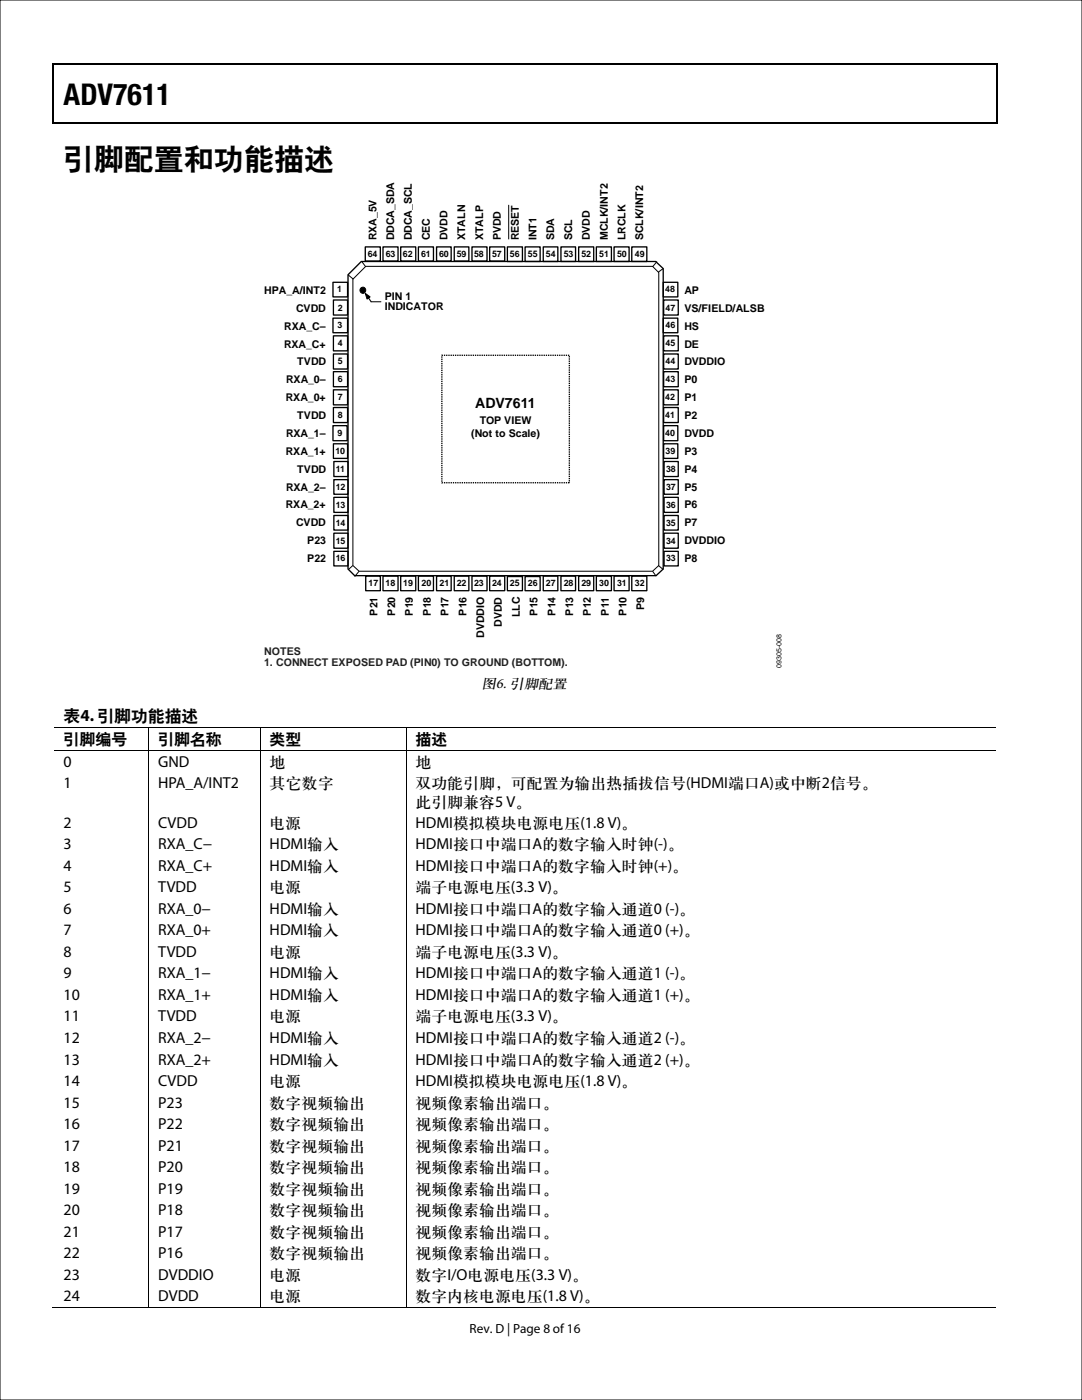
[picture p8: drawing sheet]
<svg xmlns="http://www.w3.org/2000/svg" width="216mm" height="279mm" viewBox="0 0 216 279" stroke-linecap="round" stroke-linejoin="round" font-family="sans-serif">
<g fill="none" stroke="#000" stroke-width=".2">
<path d="M0 0h215.9v279.4h-215.9zM69.4 54.8l1.1 .9M70.4 55.7l2.6-2.5h57.2l1.3 1.2v58.5l-1.3 1.1h-58.5l-1.3-1.1zM72.2 52.2l.8 1M72.9 58.5l1 .8-.7 .4zM73.3 59.2l.7 1M101.5 40.9v6.9M131.1 52.2l-.9 1M132.3 53.6l-.9 .7M74.1 60.2h1.9M70.4 112.9l-.9 .7M71.7 114l-.9 1.1"/>
<path d="M130.2 114l.7 1M131.4 112.9l.9 .7M10.8 145.3h14.5M10.8 149.8h18.8M25.5 145.3h22.1M29.7 145.4v4.3M29.7 149.9v111M29.7 149.8h22.1M47.8 145.3h33.1M51.9 145.4v4.3M51.9 149.9v111M52 149.8h146.8"/>
<path d="M81 145.4v4.3M81 149.9v111M81.1 145.3h117.7M10.5 261h14.8M25.5 261h22.1M47.8 261h33.1M81.1 261h117.7"/>
<circle cx="72.4" cy="57.9" r=".59"/>
</g>
<g fill="#000">
<path d="M10.5 12.7h.3v1h-.3zM10.5 12.7h.3v.3h-.3zM133.3 12.7h.3v.3h-.3zM198.8 12.7h.2v1h-.2zM198.8 12.7h.2v.3h-.2zM10.5 24.4h.3v.3h-.3zM133.1 24.4h.2v.3h-.2zM198.8 24.4h.2v.3h-.2zM73.3 59.2l.7 1zM72.9 58.5l1 .8-.7 .4zM25.3 145.2h.2v.2h-.2zM29.6 149.7h.1v.2h-.1z"/>
<path d="M47.6 145.2h.2v.2h-.2zM51.8 149.7h.2v.2h-.2zM80.9 145.2h.2v.2h-.2zM80.9 149.7h.2v.2h-.2zM25.3 260.9h.2v.2h-.2zM47.6 260.9h.2v.2h-.2zM80.9 260.9h.2v.2h-.2z"/>
<circle cx="72.4" cy="57.9" r=".59"/>
</g>
<path d="M10.7 13.7v10.7M10.8 12.8h122.5M133.6 12.8h65.2M198.9 13.7v10.7M10.8 24.5h188" fill="none" stroke="#000" stroke-width=".25"/>
<g fill="none" stroke="#000" stroke-width=".26">
<path d="M66.4 56.3h3v3h-3zM66.5 59.9h2.9v3h-2.9zM69.4 54.8l2.7-2.6h58.7l1.5 1.4v60l-1.4 1.3h-60.1l-1.4-1.3zM72.9 49.3h3v2.8h-3zM76.4 49.3h3v2.8h-3zM80 49.3h3v2.8h-3zM83.5 49.3h3v2.8h-3zM87.1 49.3h2.9v2.8h-2.9zM90.6 49.3h3v2.8h-3zM94.2 49.3h3v2.8h-3zM97.7 49.3h3v2.8h-3zM101.2 49.3h3v2.9h-3z"/>
<path d="M104.8 49.3h3v2.9h-3zM108.4 49.3h2.9v2.9h-2.9zM111.9 49.3h2.9v2.9h-2.9zM115.5 49.3h3v2.9h-3zM119 49.3h3v2.9h-3zM122.5 49.3h3v2.9h-3zM126.1 49.3h3v2.9h-3zM132.3 56.3h2.9v3h-2.9zM132.4 59.9h2.9v3h-2.9zM66.4 63.5h3v2.9h-3zM66.5 67h2.9v3h-2.9zM66.5 77.8h2.9v3h-2.9z"/>
<path d="M66.5 74.2h2.9v3h-2.9zM66.5 70.6h2.9v3h-2.9zM132.3 63.5h2.9v2.9h-2.9zM132.4 67h2.9v3h-2.9zM132.4 77.8h2.9v3h-2.9zM132.4 74.2h2.9v3h-2.9zM132.4 70.6h2.9v3h-2.9zM66.4 84.9h2.9v3.1h-2.9zM66.5 81.3h2.9v3h-2.9zM66.5 88.6h2.9v2.9h-2.9zM66.6 95.7h2.8v2.9h-2.8zM66.6 99.3h2.8v3h-2.8z"/>
<path d="M66.6 92.1h2.8v3h-2.8zM132.4 81.3h2.9v3h-2.9zM132.4 84.9h2.8v3.1h-2.8zM132.4 88.6h2.8v2.9h-2.8zM132.5 95.7h2.8v2.9h-2.8zM132.5 99.3h2.8v3h-2.8zM132.5 92.1h2.8v3h-2.8zM66.6 102.9h2.8v2.9h-2.8zM66.6 106.4h2.8v3h-2.8zM66.6 110h2.8v2.9h-2.8zM73 115h2.9v2.9h-2.9zM76.4 115h3v2.9h-3z"/>
<path d="M80 115h3v2.9h-3zM83.5 115h3v2.9h-3zM87.1 115h2.9v2.9h-2.9zM90.6 115h3v2.9h-3zM94.2 115h3v2.9h-3zM97.7 115h3v2.9h-3zM101.2 115.1h3v2.8h-3zM104.8 115.1h3v2.8h-3zM108.4 115h2.9v2.9h-2.9zM111.9 115h2.9v2.9h-2.9zM115.5 115h3v2.9h-3zM119 115h3v2.9h-3z"/>
<path d="M122.5 115h3v2.9h-3zM126.1 115h3v2.9h-3zM132.5 102.9h2.8v2.9h-2.8zM132.5 106.4h2.8v3h-2.8zM132.5 110h2.8v2.9h-2.8z"/>
</g>
<path d="M88.2 70.9h25.4v25.4h-25.4z" fill="none" stroke="#000" stroke-width=".26" stroke-dasharray=".3 .2" stroke-linecap="butt"/>
<g font-size="6">
<text x="12.7" y="21">ADV7611</text>
<text x="12.7" y="33.6">引脚配置和功能描述</text>
</g>
<text font-size="3.4" x="12.7" y="144">表4. 引脚功能描述</text>
<g font-size="3.2">
<text x="12.7" y="148.5">引脚编号</text>
<text x="31.6" y="148.5">引脚名称</text>
<text x="53.8" y="148.5">类型</text>
<text x="82.9" y="148.5">描述</text>
<text x="12.7" y="153">0</text>
<text x="31.6" y="153">GND</text>
<text x="53.8" y="153">地</text>
<text x="82.9" y="153">地</text>
<text x="12.7" y="157.3">1</text>
<text x="31.6" y="157.3">HPA_A/INT2</text>
<text x="53.8" y="157.3">其它数字</text>
<text x="82.9" y="157.3">双功能引脚，可配置为输出热插拔信号(HDMI端口A)或中断2信号。</text>
<text x="82.9" y="161.1">此引脚兼容5 V。</text>
<text x="12.7" y="165.2">2</text>
<text x="31.6" y="165.2">CVDD</text>
<text x="53.8" y="165.2">电源</text>
<text x="82.9" y="165.2">HDMI模拟模块电源电压(1.8 V)。</text>
<text x="12.7" y="169.5">3</text>
<text x="12.7" y="173.8">4</text>
<text x="31.6" y="169.5">RXA_C−</text>
<text x="31.6" y="173.8">RXA_C+</text>
<text x="53.8" y="173.8">HDMI输入</text>
<text x="53.8" y="169.5">HDMI输入</text>
<text x="82.9" y="173.8">HDMI接口中端口A的数字输入时钟(+)。</text>
<text x="82.9" y="169.5">HDMI接口中端口A的数字输入时钟(-)。</text>
<text x="12.7" y="178.1">5</text>
<text x="31.6" y="178.1">TVDD</text>
<text x="53.8" y="178.1">电源</text>
<text x="82.9" y="178.1">端子电源电压(3.3 V)。</text>
<text x="12.7" y="182.4">6</text>
<text x="31.6" y="182.4">RXA_0−</text>
<text x="53.8" y="182.4">HDMI输入</text>
<text x="82.9" y="182.4">HDMI接口中端口A的数字输入通道0 (-)。</text>
<text x="12.7" y="186.7">7</text>
<text x="12.7" y="191">8</text>
<text x="31.6" y="186.7">RXA_0+</text>
<text x="31.6" y="191">TVDD</text>
<text x="53.8" y="186.7">HDMI输入</text>
<text x="53.8" y="191">电源</text>
<text x="82.9" y="186.7">HDMI接口中端口A的数字输入通道0 (+)。</text>
<text x="82.9" y="191">端子电源电压(3.3 V)。</text>
<text x="12.7" y="195.3">9</text>
<text x="31.6" y="195.3">RXA_1−</text>
<text x="53.8" y="195.3">HDMI输入</text>
<text x="82.9" y="195.3">HDMI接口中端口A的数字输入通道1 (-)。</text>
<text x="12.7" y="199.6">10</text>
<text x="12.7" y="203.9">11</text>
<text x="31.6" y="199.6">RXA_1+</text>
<text x="31.6" y="203.9">TVDD</text>
<text x="53.8" y="199.6">HDMI输入</text>
<text x="53.8" y="203.9">电源</text>
<text x="82.9" y="199.6">HDMI接口中端口A的数字输入通道1 (+)。</text>
<text x="82.9" y="203.9">端子电源电压(3.3 V)。</text>
<text x="12.7" y="208.2">12</text>
<text x="31.6" y="208.2">RXA_2−</text>
<text x="53.8" y="208.2">HDMI输入</text>
<text x="82.9" y="208.2">HDMI接口中端口A的数字输入通道2 (-)。</text>
<text x="12.7" y="212.4">13</text>
<text x="31.6" y="212.4">RXA_2+</text>
<text x="53.8" y="212.4">HDMI输入</text>
<text x="82.9" y="212.4">HDMI接口中端口A的数字输入通道2 (+)。</text>
<text x="12.7" y="216.7">14</text>
<text x="12.7" y="221">15</text>
<text x="31.6" y="216.7">CVDD</text>
<text x="31.6" y="221">P23</text>
<text x="53.8" y="216.7">电源</text>
<text x="53.8" y="221">数字视频输出</text>
<text x="82.9" y="216.7">HDMI模拟模块电源电压(1.8 V)。</text>
<text x="82.9" y="221">视频像素输出端口。</text>
<text x="12.7" y="225.3">16</text>
<text x="31.6" y="225.3">P22</text>
<text x="53.8" y="225.3">数字视频输出</text>
<text x="82.9" y="225.3">视频像素输出端口。</text>
<text x="12.7" y="229.6">17</text>
<text x="12.7" y="233.9">18</text>
<text x="31.6" y="229.6">P21</text>
<text x="31.6" y="233.9">P20</text>
<text x="53.8" y="229.6">数字视频输出</text>
<text x="53.8" y="233.9">数字视频输出</text>
<text x="82.9" y="229.6">视频像素输出端口。</text>
<text x="82.9" y="233.9">视频像素输出端口。</text>
<text x="12.7" y="238.2">19</text>
<text x="31.6" y="238.2">P19</text>
<text x="53.8" y="238.2">数字视频输出</text>
<text x="82.9" y="238.2">视频像素输出端口。</text>
<text x="12.7" y="242.5">20</text>
<text x="31.6" y="242.5">P18</text>
<text x="53.8" y="242.5">数字视频输出</text>
<text x="82.9" y="242.5">视频像素输出端口。</text>
<text x="12.7" y="246.8">21</text>
<text x="12.7" y="251.1">22</text>
<text x="31.6" y="246.8">P17</text>
<text x="31.6" y="251.1">P16</text>
<text x="53.8" y="246.8">数字视频输出</text>
<text x="53.8" y="251.1">数字视频输出</text>
<text x="82.9" y="246.8">视频像素输出端口。</text>
<text x="82.9" y="251.1">视频像素输出端口。</text>
<text x="12.7" y="255.4">23</text>
<text x="31.6" y="255.4">DVDDIO</text>
<text x="53.8" y="255.4">电源</text>
<text x="82.9" y="255.4">数字I/O电源电压(3.3 V)。</text>
<text x="12.7" y="259.7">24</text>
<text x="31.6" y="259.7">DVDD</text>
<text x="53.8" y="259.7">电源</text>
<text x="82.9" y="259.7">数字内核电源电压(1.8 V)。</text>
</g>
<text font-size="2.9" x="96.2" y="137.4">图6. 引脚配置</text>
<text font-size="2.8" x="94.8" y="81.5">ADV7611</text>
<text font-size="2.6" x="93.7" y="266">Rev. D | Page 8 of 16</text>
<g font-size="2.1">
<text x="75.1" y="48" transform="rotate(-90 75.1 48)">RXA_5V</text>
<text x="78.6" y="48" transform="rotate(-90 78.6 48)">DDCA_SDA</text>
<text x="82.2" y="48" transform="rotate(-90 82.2 48)">DDCA_SCL</text>
<text x="85.7" y="48" transform="rotate(-90 85.7 48)">CEC</text>
<text x="89.3" y="48" transform="rotate(-90 89.3 48)">DVDD</text>
<text x="92.9" y="48" transform="rotate(-90 92.9 48)">XTALN</text>
<text x="96.4" y="48" transform="rotate(-90 96.4 48)">XTALP</text>
<text x="100" y="48" transform="rotate(-90 100 48)">PVDD</text>
<text x="103.5" y="48" transform="rotate(-90 103.5 48)">RESET</text>
<text x="107.1" y="48" transform="rotate(-90 107.1 48)">INT1</text>
<text x="110.6" y="48" transform="rotate(-90 110.6 48)">SDA</text>
<text x="114.2" y="48" transform="rotate(-90 114.2 48)">SCL</text>
<text x="117.7" y="48" transform="rotate(-90 117.7 48)">DVDD</text>
<text x="121.3" y="48" transform="rotate(-90 121.3 48)">MCLK/INT2</text>
<text x="124.8" y="48" transform="rotate(-90 124.8 48)">LRCLK</text>
<text x="128.4" y="48" transform="rotate(-90 128.4 48)">SCLK/INT2</text>
<text x="52.7" y="58.7">HPA_A/INT2</text>
<text x="76.8" y="59.8">PIN 1</text>
<text x="136.6" y="58.7">AP</text>
<text x="56.7" y="65.8">RXA_C–</text>
<text x="59.1" y="62.2">CVDD</text>
<text x="76.8" y="62">INDICATOR</text>
<text x="136.6" y="62.2">VS/FIELD/ALSB</text>
<text x="136.6" y="65.8">HS</text>
<text x="56.7" y="69.4">RXA_C+</text>
<text x="136.6" y="69.4">DE</text>
<text x="57.1" y="76.5">RXA_0–</text>
<text x="59.3" y="72.9">TVDD</text>
<text x="136.6" y="72.9">DVDDIO</text>
<text x="136.6" y="76.5">P0</text>
<text x="57" y="80.1">RXA_0+</text>
<text x="59.3" y="83.6">TVDD</text>
<text x="136.6" y="80.1">P1</text>
<text x="136.6" y="83.6">P2</text>
<text x="57.1" y="87.2">RXA_1–</text>
<text x="94" y="87.2">(Not to Scale)</text>
<text x="95.7" y="84.7">TOP VIEW</text>
<text x="136.6" y="87.2">DVDD</text>
<text x="57" y="90.8">RXA_1+</text>
<text x="59.3" y="94.3">TVDD</text>
<text x="136.6" y="90.8">P3</text>
<text x="136.6" y="94.3">P4</text>
<text x="57" y="101.5">RXA_2+</text>
<text x="57.1" y="97.9">RXA_2–</text>
<text x="136.6" y="97.9">P5</text>
<text x="136.6" y="101.5">P6</text>
<text x="59.1" y="105">CVDD</text>
<text x="136.6" y="105">P7</text>
<text x="61.3" y="108.6">P23</text>
<text x="61.3" y="112.2">P22</text>
<text x="136.6" y="108.6">DVDDIO</text>
<text x="136.6" y="112.2">P8</text>
<text x="75.3" y="122.9" transform="rotate(-90 75.3 122.9)">P21</text>
<text x="78.9" y="122.9" transform="rotate(-90 78.9 122.9)">P20</text>
<text x="82.4" y="122.9" transform="rotate(-90 82.4 122.9)">P19</text>
<text x="86" y="122.9" transform="rotate(-90 86 122.9)">P18</text>
<text x="89.5" y="122.9" transform="rotate(-90 89.5 122.9)">P17</text>
<text x="93.1" y="122.9" transform="rotate(-90 93.1 122.9)">P16</text>
<text x="100.2" y="125.1" transform="rotate(-90 100.2 125.1)">DVDD</text>
<text x="103.7" y="123.2" transform="rotate(-90 103.7 123.2)">LLC</text>
<text x="107.3" y="122.9" transform="rotate(-90 107.3 122.9)">P15</text>
<text x="110.8" y="122.9" transform="rotate(-90 110.8 122.9)">P14</text>
<text x="114.4" y="122.9" transform="rotate(-90 114.4 122.9)">P13</text>
<text x="117.9" y="122.9" transform="rotate(-90 117.9 122.9)">P12</text>
<text x="121.5" y="122.9" transform="rotate(-90 121.5 122.9)">P11</text>
<text x="125" y="122.9" transform="rotate(-90 125 122.9)">P10</text>
<text x="128.6" y="121.7" transform="rotate(-90 128.6 121.7)">P9</text>
<text x="96.6" y="127.3" transform="rotate(-90 96.6 127.3)">DVDDIO</text>
</g>
<g font-size="2.1" fill="#231f20">
<text x="52.7" y="130.8">NOTES</text>
<text x="52.7" y="132.9">1. CONNECT EXPOSED PAD (PIN0) TO GROUND (BOTTOM).</text>
</g>
<g font-size="1.8">
<text x="73.4" y="51.3">64</text>
<text x="77" y="51.3">63</text>
<text x="80.4" y="51.3">62</text>
<text x="84" y="51.3">61</text>
<text x="87.6" y="51.3">60</text>
<text x="91.1" y="51.3">59</text>
<text x="94.6" y="51.3">58</text>
<text x="98.2" y="51.3">57</text>
<text x="101.8" y="51.3">56</text>
<text x="105.3" y="51.3">55</text>
<text x="108.9" y="51.3">54</text>
<text x="112.5" y="51.3">53</text>
<text x="116" y="51.3">52</text>
<text x="119.6" y="51.3">51</text>
<text x="123.1" y="51.3">50</text>
<text x="126.7" y="51.3">49</text>
<text x="67.3" y="58.4">1</text>
<text x="132.8" y="58.4">48</text>
<text x="67.3" y="65.5">3</text>
<text x="67.4" y="62">2</text>
<text x="132.8" y="62">47</text>
<text x="132.8" y="65.5">46</text>
<text x="67.4" y="69.1">4</text>
<text x="132.8" y="69.1">45</text>
<text x="67.4" y="76.3">6</text>
<text x="67.4" y="72.7">5</text>
<text x="132.8" y="76.3">43</text>
<text x="132.8" y="72.7">44</text>
<text x="67.4" y="79.9">7</text>
<text x="67.4" y="83.5">8</text>
<text x="132.7" y="79.9">42</text>
<text x="132.7" y="83.5">41</text>
<text x="67.3" y="87">9</text>
<text x="132.7" y="87">40</text>
<text x="66.9" y="90.6">10</text>
<text x="67" y="94.2">11</text>
<text x="132.8" y="90.6">39</text>
<text x="132.9" y="94.2">38</text>
<text x="67" y="97.7">12</text>
<text x="67" y="101.3">13</text>
<text x="132.9" y="97.7">37</text>
<text x="132.9" y="101.3">36</text>
<text x="67" y="104.9">14</text>
<text x="132.9" y="104.9">35</text>
<text x="67" y="108.5">15</text>
<text x="67" y="112.1">16</text>
<text x="132.9" y="108.5">34</text>
<text x="132.9" y="112.1">33</text>
<text x="73.5" y="117">17</text>
<text x="76.9" y="117">18</text>
<text x="80.5" y="117">19</text>
<text x="84.1" y="117">20</text>
<text x="87.7" y="117">21</text>
<text x="91.1" y="117">22</text>
<text x="94.6" y="117">23</text>
<text x="98.2" y="117">24</text>
<text x="101.8" y="117">25</text>
<text x="105.3" y="117">26</text>
<text x="108.9" y="117">27</text>
<text x="112.5" y="117">28</text>
<text x="116" y="117">29</text>
<text x="119.6" y="117">30</text>
<text x="123.1" y="117">31</text>
<text x="126.7" y="117">32</text>
</g>
<text font-size="1.4" x="156" y="133.3" transform="rotate(-90 156 133.3)">09305-008</text>
</svg>
